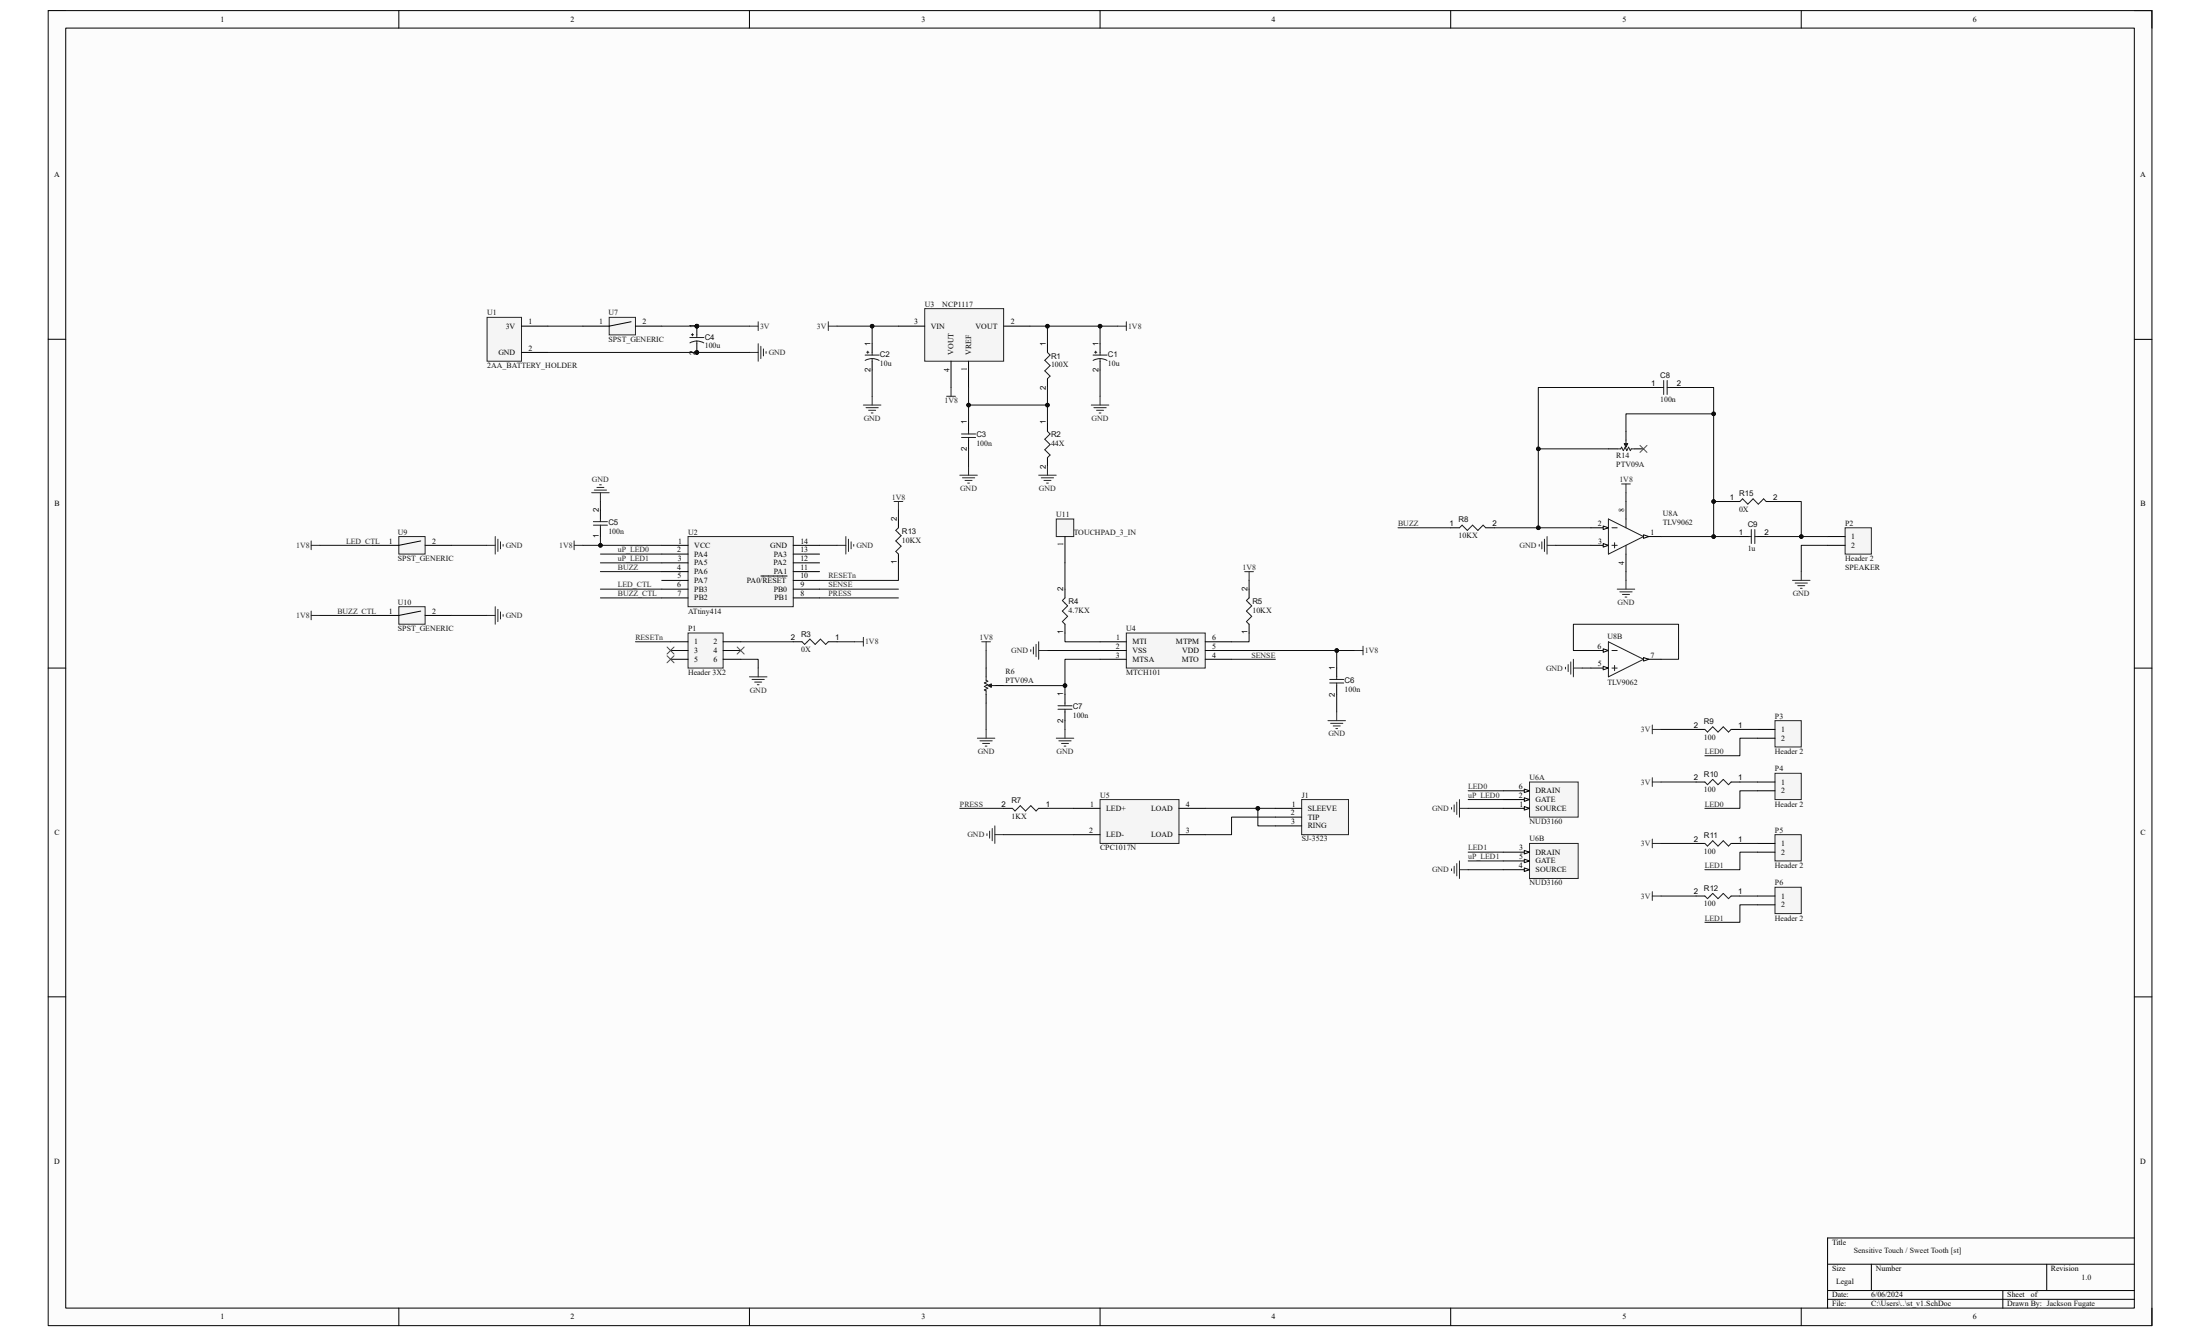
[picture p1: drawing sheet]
<svg xmlns="http://www.w3.org/2000/svg" width="356mm" height="216mm" viewBox="0 0 356 216" stroke-linecap="round" stroke-linejoin="round" font-family="sans-serif">
<path d="M7.8 1.7h340v212.5h-340z" fill-rule="evenodd" fill="#fcfcfc"/>
<path d="M7.8 1.7h340v212.5h-340z" fill="none" stroke="#000" stroke-width=".16"/>
<path d="M10.6 4.5h334.4v206.9h-334.4z" fill-rule="evenodd" fill="#fcfcfc"/>
<g fill="none" stroke="#000" stroke-width=".16">
<path d="M7.8 1.7h2.8M10.6 4.5h334.4v206.9h-334.4zM64.5 1.7v2.8M121.1 1.7v2.8M177.8 1.7v2.8M234.5 1.7v2.8M291.1 1.7v2.8M345 1.7h2.8v2.9M7.8 54.8h2.8M345 54.8h2.8M7.8 108h2.8M345 108h2.8"/>
<path d="M7.8 161.1h2.8M345 161.1h2.8M64.5 211.4v2.8M121.1 211.4v2.8M177.8 211.4v2.8M234.5 211.4v2.8M291.1 211.4v2.8M295.4 204.3h49.6M295.4 208.6h49.6M295.4 210h49.6M302.5 204.3v4.3M323.7 208.6v2.8"/>
<path d="M330.8 204.3v4.3M345 200.1h-49.6v11.3M347.8 211.4v2.8"/>
</g>
<path d="M78.7 51.3h5.6v7.1h-5.6z" fill-rule="evenodd" fill="#f5f5f5"/>
<path d="M78.7 51.3h5.6v7.1h-5.6zM121.1 57h1.4M121.1 52.7h1.4M122.5 52v1.4M122.5 55.5v2.9M123 56v1.9M123.4 56.4v1.1M123.8 56.8v.3" fill="none" stroke="#262626" stroke-width=".16"/>
<path d="M84.3 57h4.3M84.3 52.7h4.3" fill="none" stroke="#000" stroke-width=".16"/>
<path d="M149.5 49.9h12.7v8.5h-12.7z" fill-rule="evenodd" fill="#f5f5f5"/>
<g fill="none" stroke="#262626" stroke-width=".16">
<path d="M133.9 52.7h1.4M133.9 52v1.4M149.5 49.9h12.7v8.5h-12.7zM180.6 52.7h1.5M182.1 52v1.4M139.6 65.5h2.8M140 65.9h2M140.4 66.3h1.1M140.8 66.7h.3M141 64v1.5M153 64h1.4M153.7 62.6v1.4"/>
<path d="M155.1 76.8h2.9M155.6 77.2h1.9M156 77.6h1.1M156.4 78.1h.3M156.6 75.4v1.4M167.9 76.8h2.8M168.3 77.2h2M168.7 77.6h1.2M169.2 78.1h.2M169.3 75.4v1.4M176.4 65.5h2.8M176.8 65.9h2"/>
<path d="M177.2 66.3h1.2M177.7 66.7h.2M177.8 64v1.5"/>
</g>
<g fill="none" stroke="#000" stroke-width=".16">
<path d="M141 55.5v1.5M141 58.4v1.4M145.2 52.7h4.3M153.7 58.4v4.2M156.6 58.4v4.2M162.2 52.7h4.3M169.3 55.5v1.5M177.8 55.5v1.5M177.8 58.4v1.4M156.6 68.3v1.4M156.6 71.1v1.4M169.3 61.2v1.4"/>
<path d="M169.3 68.3v1.4M169.3 74v1.4"/>
</g>
<g fill="none" stroke="#1c1c1c" stroke-width=".16">
<path d="M139.8 57.4h2.3M140.1 56.9h.3M140.3 56.7v.4M141 57.9l-1.2 .3M141 57.9l1.1 .3M141 57v.4M141 57.9v.5M169.3 57l.4 .4-.8 .8 .8 .9-.8 .8 .8 .9-.4 .4M176.7 57.4h2.2M176.9 56.9h.4M177.1 56.7v.4M177.8 58l-1.1 .3"/>
<path d="M177.8 58l1.1 .3M177.8 57v.4M177.8 58v.4M155.4 70.7h2.3M155.4 70.1h2.3M156.6 69.7v.4M156.6 70.7v.4M169.3 69.7l.4 .4-.8 .9 .8 .8-.8 .9 .8 .8-.4 .5"/>
</g>
<circle cx="112.6" cy="52.7" r=".28" fill="#0e0e0e"/>
<circle cx="112.6" cy="52.7" r=".28" fill="none" stroke="#0e0e0e" stroke-width=".16"/>
<circle cx="112.6" cy="57" r=".28" fill="#0e0e0e"/>
<circle cx="112.6" cy="57" r=".28" fill="none" stroke="#0e0e0e" stroke-width=".16"/>
<path d="M112.6 52.7v1.4" fill="none" stroke="#000" stroke-width=".16"/>
<circle cx="112.6" cy="52.7" r=".28" fill="#0e0e0e"/>
<circle cx="112.6" cy="52.7" r=".28" fill="none" stroke="#0e0e0e" stroke-width=".16"/>
<path d="M112.6 55.5v1.5" fill="none" stroke="#000" stroke-width=".16"/>
<circle cx="112.6" cy="57" r=".28" fill="#0e0e0e"/>
<circle cx="112.6" cy="57" r=".28" fill="none" stroke="#0e0e0e" stroke-width=".16"/>
<path d="M111.5 54.5h2.3M111.7 54.1h.4M111.9 53.9v.4M112.6 55.1l-1.1 .3M112.6 55.1l1.2 .3M112.6 54.1v.4M112.6 55.1v.4" fill="none" stroke="#1c1c1c" stroke-width=".16"/>
<path d="M111.2 102.3h5.7v5.7h-5.7z" fill-rule="evenodd" fill="#f5f5f5"/>
<path d="M111.2 102.3h5.7v5.7h-5.7zM121.1 109.4h2.9M121.6 109.8h1.9M122 110.2h1.1M122.4 110.7h.3M122.5 108v1.4M138.1 103.7h1.5M139.6 103v1.4" fill="none" stroke="#262626" stroke-width=".16"/>
<path d="M97 82.5v1.4M97 85.3v1.4M108.4 103.7h2.8M108.4 105.1h2.8M108.4 106.5h2.8M116.9 103.7h2.8M116.9 105.1h2.8M116.9 106.5h2.8M128.2 103.7h1.4M133.9 103.7h1.4" fill="none" stroke="#000" stroke-width=".16"/>
<path d="M95.9 84.3h2.3M95.9 84.9h2.3M97 83.9v.4M97 84.9v.4M129.6 103.7l.5 .4 .8-.8 .9 .8 .8-.8 .9 .8 .4-.4" fill="none" stroke="#1c1c1c" stroke-width=".16"/>
<path d="M182.1 102.3h12.7v5.7h-12.7z" fill-rule="evenodd" fill="#f5f5f5"/>
<g fill="none" stroke="#262626" stroke-width=".16">
<path d="M201.2 92.4h1.4M201.9 92.4v1.4M166.6 105v.3M167 104.6v1.1M167.5 104.1v2M167.9 103.7v2.8M167.9 105.1h1.4M182.1 102.3h12.7v5.7h-12.7zM214.6 116.5h2.9M215.1 116.9h2M215.5 117.3h1.1M215.9 117.7h.3"/>
<path d="M216.1 115.1v1.4M218.9 105.1h1.4M220.3 104.4v1.4"/>
</g>
<g fill="none" stroke="#000" stroke-width=".16">
<path d="M172.1 95.2v1.4M201.9 95.2v1.4M159.4 108v1.4M159.4 112.2v1.4M160.8 110.8h1.4M172.1 100.9v1.4M177.8 103.7h4.3M177.8 105.1h4.3M177.8 106.5h4.3M194.8 103.7h4.3M194.8 105.1h4.3M194.8 106.5h4.3"/>
<path d="M201.9 100.9v1.4M216.1 108v1.4M216.1 110.8v1.4"/>
</g>
<path d="M172.1 96.6l-.4 .4 .9 .9-.9 .9 .9 .8-.9 .9 .4 .4M201.9 96.6l-.4 .4 .8 .9-.8 .9 .8 .8-.8 .9 .4 .4M159.4 109.4v.5l.3 .2-.6 .3 .6 .3-.6 .2 .6 .3-.6 .3 .3 .1v.6M160.2 110.8h.6M214.9 110.4h2.3M214.9 109.8h2.3M216.1 109.4v.4M216.1 110.4v.4" fill="none" stroke="#1c1c1c" stroke-width=".16"/>
<path d="M159.7 110.8l.5-.3v.6z" fill="#1c1c1c"/>
<path d="M159.7 110.8l.5-.3v.6zM171 114.6h2.3M171 114.1h2.3M172.1 113.6v.5M172.1 114.6v.4" fill="none" stroke="#1c1c1c" stroke-width=".16"/>
<path d="M158 119.3h2.8M158.4 119.7h2M158.7 103.7h1.4M159.4 103.7v1.4M159.4 117.9v1.4M170.7 119.3h2.9M171.1 119.7h2M172.1 117.9v1.4M158.8 120.1h1.2M159.2 120.6h.3M171.6 120.1h1.1M172 120.6h.3" fill="none" stroke="#262626" stroke-width=".16"/>
<path d="M172.1 112.2v1.4M172.1 115v1.5" fill="none" stroke="#000" stroke-width=".16"/>
<path d="M177.8 129.2h12.8v7.1h-12.8z" fill-rule="evenodd" fill="#f5f5f5"/>
<path d="M159.5 134.7v.3M160 134.3v1.1M160.4 133.9v2M160.8 133.5v2.8M160.8 134.9h1.4M177.8 129.2h12.8v7.1h-12.8z" fill="none" stroke="#262626" stroke-width=".16"/>
<path d="M162.2 130.6h1.4M167.9 130.6h1.4M173.6 130.6h4.2M173.6 134.9h4.2M190.6 130.6h4.2M190.6 134.9h4.2" fill="none" stroke="#000" stroke-width=".16"/>
<path d="M163.6 130.6l.5 .5 .8-.9 .9 .9 .8-.9 .9 .9 .4-.5" fill="none" stroke="#1c1c1c" stroke-width=".16"/>
<path d="M210.4 129.2h7.6v5.7h-7.6z" fill-rule="evenodd" fill="#f5f5f5"/>
<path d="M210.4 129.2h7.6v5.7h-7.6z" fill="none" stroke="#262626" stroke-width=".16"/>
<path d="M206.1 130.6h4.3M206.1 132h4.3M206.1 133.5h4.3" fill="none" stroke="#000" stroke-width=".16"/>
<path d="M286.9 116.5h4.2v4.2h-4.2z" fill-rule="evenodd" fill="#f5f5f5"/>
<path d="M286.9 116.5h4.2v4.2h-4.2z" fill="none" stroke="#262626" stroke-width=".16"/>
<path d="M284.1 117.9h2.8M284.1 119.3h2.8" fill="none" stroke="#000" stroke-width=".16"/>
<path d="M247.2 126.4h7.9v5.6h-7.9z" fill-rule="evenodd" fill="#f5f5f5"/>
<path d="M247.2 126.4h7.9v5.6h-7.9z" fill="none" stroke="#262626" stroke-width=".16"/>
<path d="M243 127.8h4.2" fill="none" stroke="#000" stroke-width=".16"/>
<path d="M246.4 127.5l.8 .3-.8 .3z" fill="#fbfbfb"/>
<path d="M243 129.2h4.2M246.4 127.5l.8 .3-.8 .3z" fill="none" stroke="#000" stroke-width=".16"/>
<path d="M246.4 128.9l.8 .3-.8 .3z" fill="#fbfbfb"/>
<path d="M243 130.6h4.2M246.4 128.9l.8 .3-.8 .3z" fill="none" stroke="#000" stroke-width=".16"/>
<path d="M246.4 130.3l.8 .3-.8 .3z" fill="#fbfbfb"/>
<path d="M246.4 130.3l.8 .3-.8 .3z" fill="none" stroke="#000" stroke-width=".16"/>
<path d="M247.2 136.3h7.9v5.7h-7.9z" fill-rule="evenodd" fill="#f5f5f5"/>
<path d="M247.2 136.3h7.9v5.7h-7.9z" fill="none" stroke="#262626" stroke-width=".16"/>
<path d="M243 137.7h4.2" fill="none" stroke="#000" stroke-width=".16"/>
<path d="M246.4 137.4l.8 .3-.8 .3z" fill="#fbfbfb"/>
<path d="M243 139.1h4.2M246.4 137.4l.8 .3-.8 .3z" fill="none" stroke="#000" stroke-width=".16"/>
<path d="M246.4 138.9l.8 .2-.8 .3z" fill="#fbfbfb"/>
<path d="M246.4 138.9l.8 .2-.8 .3zM243 140.5h4.2" fill="none" stroke="#000" stroke-width=".16"/>
<path d="M246.4 140.3l.8 .2-.8 .3z" fill="#fbfbfb"/>
<path d="M274.2 117.9h1.4M279.8 117.9h1.4M246.4 140.3l.8 .2-.8 .3z" fill="none" stroke="#000" stroke-width=".16"/>
<path d="M275.6 117.9l.4 .4 .8-.8 .9 .8 .8-.8 .9 .8 .4-.4" fill="none" stroke="#1c1c1c" stroke-width=".16"/>
<path d="M286.9 125h4.2v4.2h-4.2z" fill-rule="evenodd" fill="#f5f5f5"/>
<path d="M286.9 125h4.2v4.2h-4.2z" fill="none" stroke="#262626" stroke-width=".16"/>
<path d="M274.2 126.4h1.4M279.8 126.4h1.4M284.1 126.4h2.8M284.1 127.8h2.8" fill="none" stroke="#000" stroke-width=".16"/>
<path d="M275.6 126.4l.4 .4 .8-.8 .9 .8 .8-.8 .9 .8 .4-.4" fill="none" stroke="#1c1c1c" stroke-width=".16"/>
<path d="M286.9 134.9h4.2v4.2h-4.2z" fill-rule="evenodd" fill="#f5f5f5"/>
<path d="M286.9 134.9h4.2v4.2h-4.2z" fill="none" stroke="#262626" stroke-width=".16"/>
<path d="M274.2 136.3h1.4M279.8 136.3h1.4M284.1 136.3h2.8M284.1 137.7h2.8" fill="none" stroke="#000" stroke-width=".16"/>
<path d="M275.6 136.3l.4 .4 .8-.8 .9 .8 .8-.8 .9 .8 .4-.4" fill="none" stroke="#1c1c1c" stroke-width=".16"/>
<path d="M286.9 143.4h4.2v4.2h-4.2z" fill-rule="evenodd" fill="#f5f5f5"/>
<g fill="none" stroke="#262626" stroke-width=".16">
<path d="M144.5 81h1.4M145.2 81v1.5M267.1 117.2v1.4M267.1 117.9h1.4M234.6 130.5v.3M235 130.1v1.1M235 140v1.1M235.5 129.6v2M235.5 139.6v1.9M235.9 129.2v2.8M235.9 139.1v2.9M235.9 130.6h1.4"/>
<path d="M267.1 125.7v1.4M267.1 135.6v1.4M267.1 126.4h1.4M267.1 136.3h1.4M234.6 140.4v.3M235.9 140.5h1.4M267.1 144.1v1.4M267.1 144.8h1.4M286.9 143.4h4.2v4.2h-4.2z"/>
</g>
<path d="M145.2 83.9v1.4M145.2 89.5v1.5M274.2 144.8h1.4M279.8 144.8h1.4M284.1 144.8h2.8M284.1 146.2h2.8" fill="none" stroke="#000" stroke-width=".16"/>
<path d="M145.2 85.3l-.4 .4 .8 .9-.8 .8 .8 .9-.8 .8 .4 .4M275.6 144.8l.4 .4 .8-.8 .9 .8 .8-.8 .9 .8 .4-.4" fill="none" stroke="#1c1c1c" stroke-width=".16"/>
<path d="M111.2 86.7h17v11.3h-17z" fill-rule="evenodd" fill="#f5f5f5"/>
<g fill="none" stroke="#262626" stroke-width=".16">
<path d="M95.6 79.6h2.9M96.1 79.2h1.9M96.5 78.8h1.1M96.9 78.3h.3M97 79.6v1.4M92.8 87.4v1.4M92.8 88.1h1.4M111.2 86.7h17v11.3h-17zM135.3 88.1h1.4M136.7 86.7v2.8M137.1 87.1v2M137.6 87.6v1.1"/>
<path d="M138 88v.3"/>
</g>
<g fill="none" stroke="#000" stroke-width=".16">
<path d="M107 88.1h4.2M107 89.5h4.2M107 91h4.2M107 92.4h4.2M107 93.8h4.2M107 95.2h4.2M107 96.6h4.2M123 93.1h4.2M128.2 88.1h4.3M128.2 89.5h4.3M128.2 91h4.3M128.2 92.4h4.3"/>
<path d="M128.2 93.8h4.3M128.2 95.2h4.3M128.2 96.6h4.3"/>
</g>
<path d="M107.8 104.6l1.2 1.1M107.8 106l1.2 1.1M109 104.6l-1.2 1.1M109 106l-1.2 1.1M119.2 104.6l1.1 1.1M120.3 104.6l-1.1 1.1" fill="none" stroke="#4c4c4c" stroke-width=".16"/>
<path d="M98.5 51.3h4.2v2.8h-4.2z" fill-rule="evenodd" fill="#f5f5f5"/>
<path d="M98.5 51.3h4.2v2.8h-4.2z" fill="none" stroke="#262626" stroke-width=".16"/>
<path d="M102 52l-3.5 .7h-4.3M102.7 52.7h4.3M257.2 85.3h2.8" fill="none" stroke="#000" stroke-width=".16"/>
<path d="M259.1 85l.9 .3-.9 .3z" fill="#fbfbfb"/>
<path d="M257.2 88.1h2.8M259.1 85l.9 .3-.9 .3z" fill="none" stroke="#000" stroke-width=".16"/>
<path d="M259.1 87.8l.9 .3-.9 .3z" fill="#fbfbfb"/>
<path d="M259.1 87.8l.9 .3-.9 .3zM262.8 89.5v2.9M265.7 86.7h2.8" fill="none" stroke="#000" stroke-width=".16"/>
<path d="M265.7 86.4l.8 .3-.8 .3z" fill="#fbfbfb"/>
<path d="M262.8 81v2.9M265.7 86.4l.8 .3-.8 .3zM257.2 105.1h2.8" fill="none" stroke="#000" stroke-width=".16"/>
<path d="M260 83.9l5.7 2.8-5.7 2.8zM260.6 85.3h.8M260.6 88.1h.8M261 87.7v.9M262.8 83.9v1.4M262.8 88.1v1.4" fill="none" stroke="#1c1c1c" stroke-width=".16"/>
<path d="M259.1 104.8l.9 .3-.9 .3z" fill="#fbfbfb"/>
<path d="M257.2 108h2.8M259.1 104.8l.9 .3-.9 .3z" fill="none" stroke="#000" stroke-width=".16"/>
<path d="M259.1 107.7l.9 .3-.9 .2z" fill="#fbfbfb"/>
<path d="M259.1 107.7l.9 .3-.9 .2zM265.7 106.5h2.8" fill="none" stroke="#000" stroke-width=".16"/>
<path d="M265.7 106.3l.8 .2-.8 .3z" fill="#fbfbfb"/>
<path d="M260 72.5h1.4M262.8 69.7v1.4M264.2 72.5h1.5M234.5 85.3h1.4M240.1 85.3h1.5M265.7 106.3l.8 .2-.8 .3z" fill="none" stroke="#000" stroke-width=".16"/>
<path d="M261.4 72.5h.6l.1-.2 .3 .5 .3-.5 .3 .5 .2-.5 .3 .5 .2-.3h.5M262.8 71.1v.6M235.9 85.3l.4-.4 .9 .8 .8-.8 .9 .8 .8-.8 .4 .4M260 103.7l5.7 2.8-5.7 2.9zM260.6 105.1h.8M260.6 108h.8M261 107.5v.9" fill="none" stroke="#1c1c1c" stroke-width=".16"/>
<g fill="none" stroke="#262626" stroke-width=".16">
<path d="M262.1 78.2h1.4M262.8 78.2v1.4M248.8 88v.3M249.2 87.6v1.1M249.6 87.1v2M250.1 86.7v2.8M250.1 88.1h1.4M261.4 95.2h2.8M261.8 95.6h2M262.2 96.1h1.2M262.7 96.5h.3M262.8 93.8v1.4"/>
<path d="M253 107.8v.3M253.5 107.4v1.1M253.9 107v2M254.3 106.5v2.9M254.3 108h1.4"/>
</g>
<path d="M262.5 71.7h.6l-.3 .6z" fill="#1c1c1c"/>
<path d="M262.5 71.7h.6l-.3 .6zM268.5 62.6h.4M268.9 61.5v2.3M269.5 61.5v2.3M269.5 62.6h.4" fill="none" stroke="#1c1c1c" stroke-width=".16"/>
<path d="M265.1 72l1.1 1.1M266.2 72l-1.1 1.1" fill="none" stroke="#4c4c4c" stroke-width=".16"/>
<path d="M267.1 62.6h1.4M269.9 62.6h1.4" fill="none" stroke="#000" stroke-width=".16"/>
<path d="M298.2 85.3h4.3v4.2h-4.3z" fill-rule="evenodd" fill="#f5f5f5"/>
<path d="M289.7 93.8h2.9M290.2 94.2h1.9M290.6 94.6h1.1M291 95.1h.3M291.1 92.4v1.4M298.2 85.3h4.3v4.2h-4.3z" fill="none" stroke="#262626" stroke-width=".16"/>
<path d="M281.2 86.7h1.4M284.1 86.7h1.4M295.4 86.7h2.8M295.4 88.1h2.8" fill="none" stroke="#000" stroke-width=".16"/>
<path d="M282.6 86.7h.5M283.1 85.6v2.2M283.6 85.6v2.2M283.6 86.7h.5" fill="none" stroke="#1c1c1c" stroke-width=".16"/>
<path d="M141 52.7v2.8" fill="none" stroke="#0e0e0e" stroke-width=".16"/>
<circle cx="141" cy="52.7" r=".28" fill="#0e0e0e"/>
<g fill="none" stroke="#0e0e0e" stroke-width=".16">
<path d="M141 59.8v4.2M177.8 52.7v2.8"/>
<circle cx="141" cy="52.7" r=".28"/>
</g>
<circle cx="177.8" cy="52.7" r=".28" fill="#0e0e0e"/>
<g fill="none" stroke="#0e0e0e" stroke-width=".16">
<path d="M169.3 52.7v2.8M177.8 59.8v4.2"/>
<circle cx="177.8" cy="52.7" r=".28"/>
</g>
<circle cx="169.3" cy="52.7" r=".28" fill="#0e0e0e"/>
<g fill="none" stroke="#0e0e0e" stroke-width=".16">
<path d="M156.6 62.6v2.9h12.7"/>
<circle cx="169.3" cy="52.7" r=".28"/>
</g>
<circle cx="156.6" cy="65.5" r=".28" fill="#0e0e0e"/>
<circle cx="156.6" cy="65.5" r=".28" fill="none" stroke="#0e0e0e" stroke-width=".16"/>
<circle cx="169.3" cy="65.5" r=".28" fill="#0e0e0e"/>
<g fill="none" stroke="#0e0e0e" stroke-width=".16">
<path d="M156.6 65.5v2.8"/>
<circle cx="169.3" cy="65.5" r=".28"/>
</g>
<circle cx="156.6" cy="65.5" r=".28" fill="#0e0e0e"/>
<g fill="none" stroke="#0e0e0e" stroke-width=".16">
<path d="M156.6 72.5v2.9M119.7 106.5h2.8v1.5M119.7 103.7h8.5M135.3 103.7h2.8M169.3 105.1h8.5M216.1 105.1v2.9"/>
<circle cx="156.6" cy="65.5" r=".28"/>
</g>
<circle cx="216.1" cy="105.1" r=".28" fill="#0e0e0e"/>
<g fill="none" stroke="#0e0e0e" stroke-width=".16">
<path d="M201.9 93.8v1.4M172.1 102.3v1.4h5.7M199.1 105.1h19.8M201.9 102.3v1.4h-2.8M216.1 112.2v2.9"/>
<circle cx="216.1" cy="105.1" r=".28"/>
</g>
<circle cx="216.1" cy="105.1" r=".28" fill="#0e0e0e"/>
<g fill="none" stroke="#0e0e0e" stroke-width=".16">
<path d="M135.3 52.7h9.9"/>
<circle cx="216.1" cy="105.1" r=".28"/>
</g>
<circle cx="141" cy="52.7" r=".28" fill="#0e0e0e"/>
<g fill="none" stroke="#0e0e0e" stroke-width=".16">
<path d="M166.5 52.7h14.1"/>
<circle cx="141" cy="52.7" r=".28"/>
</g>
<circle cx="169.3" cy="52.7" r=".28" fill="#0e0e0e"/>
<circle cx="169.3" cy="52.7" r=".28" fill="none" stroke="#0e0e0e" stroke-width=".16"/>
<circle cx="177.8" cy="52.7" r=".28" fill="#0e0e0e"/>
<g fill="none" stroke="#0e0e0e" stroke-width=".16">
<path d="M169.3 62.6v5.7"/>
<circle cx="177.8" cy="52.7" r=".28"/>
</g>
<circle cx="169.3" cy="65.5" r=".28" fill="#0e0e0e"/>
<g fill="none" stroke="#0e0e0e" stroke-width=".16">
<path d="M177.8 106.5h-5.7v4.3h-9.9"/>
<circle cx="169.3" cy="65.5" r=".28"/>
</g>
<circle cx="172.1" cy="110.8" r=".28" fill="#0e0e0e"/>
<g fill="none" stroke="#0e0e0e" stroke-width=".16">
<path d="M159.4 105.1v2.9M159.4 113.6v4.3M172.1 110.8v1.4"/>
<circle cx="172.1" cy="110.8" r=".28"/>
</g>
<circle cx="172.1" cy="110.8" r=".28" fill="#0e0e0e"/>
<g fill="none" stroke="#0e0e0e" stroke-width=".16">
<path d="M172.1 116.5v1.4M162.2 134.9h11.4M169.3 130.6h4.3M194.8 130.6h11.3"/>
<circle cx="172.1" cy="110.8" r=".28"/>
</g>
<circle cx="203.3" cy="130.6" r=".28" fill="#0e0e0e"/>
<g fill="none" stroke="#0e0e0e" stroke-width=".16">
<path d="M203.3 130.6v2.9h2.8M206.1 132h-7v2.9h-4.3"/>
<circle cx="203.3" cy="130.6" r=".28"/>
</g>
<circle cx="203.3" cy="130.6" r=".28" fill="#0e0e0e"/>
<g fill="none" stroke="#0e0e0e" stroke-width=".16">
<path d="M94.2 88.1h12.8M145.2 91v2.8h-12.7M145.2 82.5v1.4M268.5 117.9h5.7M281.2 117.9h2.9M284.1 119.3h-2.9v2.8h-5.6M237.3 130.6h5.7M237.3 127.8h5.7M237.3 137.7h5.7M268.5 126.4h5.7M268.5 136.3h5.7M281.2 126.4h2.9"/>
<path d="M281.2 136.3h2.9M284.1 127.8h-2.9v2.8h-5.6M284.1 137.7h-2.9v2.8h-5.6M237.3 140.5h5.7M268.5 144.8h5.7M281.2 144.8h2.9M284.1 146.2h-2.9v2.8h-5.6"/>
<circle cx="203.3" cy="130.6" r=".28"/>
</g>
<circle cx="97.1" cy="88.1" r=".28" fill="#0e0e0e"/>
<g fill="none" stroke="#0e0e0e" stroke-width=".16">
<path d="M97 86.7v1.4"/>
<circle cx="97.1" cy="88.1" r=".28"/>
</g>
<circle cx="97.1" cy="88.1" r=".28" fill="#0e0e0e"/>
<g fill="none" stroke="#0e0e0e" stroke-width=".16">
<path d="M88.6 57h32.5M97 81v1.5M97 89.5h10M97 91h10M132.5 88.1h2.8M132.5 95.2h12.7M132.5 96.6h12.7M102.7 103.7h5.7M199.1 106.5h7M155.1 130.6h7.1M237.3 129.2h5.7M237.3 139.1h5.7"/>
<circle cx="97.1" cy="88.1" r=".28"/>
</g>
<circle cx="112.6" cy="57" r=".28" fill="#0e0e0e"/>
<g fill="none" stroke="#0e0e0e" stroke-width=".16">
<path d="M112.6 52.7h8.5"/>
<circle cx="112.6" cy="57" r=".28"/>
</g>
<circle cx="112.6" cy="52.7" r=".28" fill="#0e0e0e"/>
<g fill="none" stroke="#0e0e0e" stroke-width=".16">
<path d="M88.6 52.7h5.6M107 52.7h5.6"/>
<circle cx="112.6" cy="52.7" r=".28"/>
</g>
<circle cx="112.6" cy="52.7" r=".28" fill="#0e0e0e"/>
<g fill="none" stroke="#0e0e0e" stroke-width=".16">
<path d="M262.8 79.6v1.4M97 92.4h10M241.6 85.3h15.6M251.5 88.1h5.7M262.8 92.4v1.4M255.7 108h1.5M257.2 105.1h-2.9v-4.2h17v5.6h-2.8"/>
<circle cx="112.6" cy="52.7" r=".28"/>
</g>
<circle cx="248.7" cy="85.3" r=".28" fill="#0e0e0e"/>
<g fill="none" stroke="#0e0e0e" stroke-width=".16">
<path d="M260 72.5h-11.4v12.8M226 85.3h8.5"/>
<circle cx="248.7" cy="85.3" r=".28"/>
</g>
<circle cx="248.7" cy="72.5" r=".28" fill="#0e0e0e"/>
<circle cx="248.7" cy="72.5" r=".28" fill="none" stroke="#0e0e0e" stroke-width=".16"/>
<circle cx="248.7" cy="85.3" r=".28" fill="#0e0e0e"/>
<g fill="none" stroke="#0e0e0e" stroke-width=".16">
<path d="M262.8 69.7v-2.8h14.2v19.8h-8.5"/>
<circle cx="248.7" cy="85.3" r=".28"/>
</g>
<circle cx="277" cy="66.9" r=".28" fill="#0e0e0e"/>
<circle cx="277" cy="66.9" r=".28" fill="none" stroke="#0e0e0e" stroke-width=".16"/>
<circle cx="277" cy="81" r=".28" fill="#0e0e0e"/>
<circle cx="277" cy="81" r=".28" fill="none" stroke="#0e0e0e" stroke-width=".16"/>
<circle cx="277" cy="86.7" r=".28" fill="#0e0e0e"/>
<g fill="none" stroke="#0e0e0e" stroke-width=".16">
<path d="M271.3 62.6h5.7v4.3"/>
<circle cx="277" cy="86.7" r=".28"/>
</g>
<circle cx="277" cy="66.9" r=".28" fill="#0e0e0e"/>
<g fill="none" stroke="#0e0e0e" stroke-width=".16">
<path d="M267.1 62.6h-18.5v9.9"/>
<circle cx="277" cy="66.9" r=".28"/>
</g>
<circle cx="248.7" cy="72.5" r=".28" fill="#0e0e0e"/>
<g fill="none" stroke="#0e0e0e" stroke-width=".16">
<path d="M277 86.7h4.2"/>
<circle cx="248.7" cy="72.5" r=".28"/>
</g>
<circle cx="277" cy="86.7" r=".28" fill="#0e0e0e"/>
<g fill="none" stroke="#0e0e0e" stroke-width=".16">
<path d="M285.5 86.7h9.9"/>
<circle cx="277" cy="86.7" r=".28"/>
</g>
<circle cx="291.2" cy="86.7" r=".28" fill="#0e0e0e"/>
<g fill="none" stroke="#0e0e0e" stroke-width=".16">
<path d="M277 81h2.8M295.4 88.1h-4.3v4.3"/>
<circle cx="291.2" cy="86.7" r=".28"/>
</g>
<path d="M279.8 81h1.4M285.5 81h1.4" fill="none" stroke="#000" stroke-width=".16"/>
<path d="M281.2 81l.5-.4 .8 .9 .9-.9 .8 .9 .9-.9 .4 .4" fill="none" stroke="#1c1c1c" stroke-width=".16"/>
<circle cx="277" cy="81" r=".28" fill="#0e0e0e"/>
<g fill="none" stroke="#0e0e0e" stroke-width=".16">
<path d="M286.9 81h4.2v5.7"/>
<circle cx="277" cy="81" r=".28"/>
</g>
<circle cx="291.2" cy="86.7" r=".28" fill="#0e0e0e"/>
<circle cx="291.2" cy="86.7" r=".28" fill="none" stroke="#0e0e0e" stroke-width=".16"/>
<path d="M64.5 86.7h4.2v2.8h-4.2z" fill-rule="evenodd" fill="#f5f5f5"/>
<path d="M64.5 86.7h4.2v2.8h-4.2z" fill="none" stroke="#262626" stroke-width=".16"/>
<path d="M68 87.4l-3.5 .7h-4.3M68.7 88.1h4.3" fill="none" stroke="#000" stroke-width=".16"/>
<path d="M64.5 98h4.2v2.9h-4.2z" fill-rule="evenodd" fill="#f5f5f5"/>
<g fill="none" stroke="#262626" stroke-width=".16">
<path d="M50.3 87.4v1.4M50.3 98.8v1.4M50.3 88.1h1.4M50.3 99.5h1.4M64.5 98h4.2v2.9h-4.2zM78.6 88.1h1.4M78.6 99.5h1.4M80 86.7v2.8M80 98v2.9M80.5 87.1v2M80.5 98.5v2M80.9 87.6v1.1"/>
<path d="M80.9 98.9v1.1M81.3 88v.3M81.3 99.3v.3"/>
</g>
<path d="M68 98.8l-3.5 .7h-4.3M68.7 99.5h4.3" fill="none" stroke="#000" stroke-width=".16"/>
<path d="M51.7 88.1h8.5M51.7 99.5h8.5M73 88.1h5.6M73 99.5h5.6M97 96.6h10M97 95.2h10M172.1 91v4.2" fill="none" stroke="#0e0e0e" stroke-width=".16"/>
<path d="M170.7 83.9h2.9v2.8h-2.9z" fill-rule="evenodd" fill="#f5f5f5"/>
<path d="M170.7 83.9h2.9v2.8h-2.9z" fill="none" stroke="#262626" stroke-width=".16"/>
<path d="M172.1 86.7v4.3" fill="none" stroke="#000" stroke-width=".16"/>
<g font-size="1.3">
<text x="35.6" y="3.5">1</text>
<text x="92.2" y="3.5">2</text>
<text x="148.9" y="3.5">3</text>
<text x="205.5" y="3.5">4</text>
<text x="262.3" y="3.5">5</text>
<text x="318.9" y="3.5">6</text>
<text x="8.8" y="28.7">A</text>
<text x="345.9" y="28.7">A</text>
<text x="81.7" y="53.1">3V</text>
<text x="85.4" y="52.4">1</text>
<text x="96.9" y="52.4">1</text>
<text x="103.8" y="52.4">2</text>
<text x="112.3" y="53" transform="rotate(-90 112.3 53)">1</text>
<text x="147.8" y="52.4">3</text>
<text x="150.5" y="53.1">VIN</text>
<text x="157.7" y="53.1">VOUT</text>
<text x="163.4" y="52.4">2</text>
<text x="80.6" y="57.4">GND</text>
<text x="85.4" y="56.6">2</text>
<text x="112.3" y="57.3" transform="rotate(-90 112.3 57.3)">2</text>
<text x="140.7" y="55.8" transform="rotate(-90 140.7 55.8)">1</text>
<text x="154.1" y="57.4" transform="rotate(-90 154.1 57.4)">VOUT</text>
<text x="156.3" y="60" transform="rotate(-90 156.3 60)">1</text>
<text x="157" y="57.4" transform="rotate(-90 157 57.4)">VREF</text>
<text x="169" y="55.8" transform="rotate(-90 169 55.8)">1</text>
<text x="177.5" y="55.8" transform="rotate(-90 177.5 55.8)">1</text>
<text x="140.7" y="60.2" transform="rotate(-90 140.7 60.2)">2</text>
<text x="153.5" y="60.1" transform="rotate(-90 153.5 60.1)">4</text>
<text x="169" y="63" transform="rotate(-90 169 63)">2</text>
<text x="177.5" y="60.2" transform="rotate(-90 177.5 60.2)">2</text>
<text x="266.9" y="62.3">1</text>
<text x="271" y="62.3">2</text>
<text x="156.3" y="68.6" transform="rotate(-90 156.3 68.6)">1</text>
<text x="169" y="68.6" transform="rotate(-90 169 68.6)">1</text>
<text x="156.3" y="72.9" transform="rotate(-90 156.3 72.9)">2</text>
<text x="169" y="75.7" transform="rotate(-90 169 75.7)">2</text>
<text x="8.8" y="81.8">B</text>
<text x="96.8" y="82.7" transform="rotate(-90 96.8 82.7)">2</text>
<text x="262.5" y="82.7" transform="rotate(-90 262.5 82.7)">8</text>
<text x="279.6" y="80.7">1</text>
<text x="286.6" y="80.7">2</text>
<text x="346" y="81.8">B</text>
<text x="62.9" y="87.8">1</text>
<text x="69.8" y="87.8">2</text>
<text x="96.8" y="86.9" transform="rotate(-90 96.8 86.9)">1</text>
<text x="109.5" y="89.2">2</text>
<text x="109.6" y="87.8">1</text>
<text x="112.2" y="88.5">VCC</text>
<text x="112.2" y="90">PA4</text>
<text x="124.5" y="88.5">GND</text>
<text x="125.1" y="90">PA3</text>
<text x="129.4" y="89.2">13</text>
<text x="129.4" y="87.8">14</text>
<text x="144.9" y="84.2" transform="rotate(-90 144.9 84.2)">2</text>
<text x="171.9" y="88.3" transform="rotate(-90 171.9 88.3)">1</text>
<text x="234.3" y="85">1</text>
<text x="241.3" y="85">2</text>
<text x="258.3" y="85">2</text>
<text x="258.3" y="87.8">3</text>
<text x="266.8" y="86.4">1</text>
<text x="281.1" y="86.4">1</text>
<text x="285.2" y="86.4">2</text>
<text x="299.2" y="87.1">1</text>
<text x="299.2" y="88.5">2</text>
<text x="109.5" y="92.1">4</text>
<text x="109.5" y="94.9">6</text>
<text x="109.5" y="93.5">5</text>
<text x="109.6" y="90.7">3</text>
<text x="112.2" y="91.4">PA5</text>
<text x="112.2" y="92.8">PA6</text>
<text x="112.2" y="94.2">PA7</text>
<text x="112.2" y="95.6">PB3</text>
<text x="120.7" y="94.2">PA0/RESET</text>
<text x="125" y="91.4">PA2</text>
<text x="125.1" y="95.6">PB0</text>
<text x="125.1" y="92.8">PA1</text>
<text x="129.4" y="94.9">9</text>
<text x="129.4" y="93.5">10</text>
<text x="129.4" y="92.1">11</text>
<text x="129.4" y="90.7">12</text>
<text x="144.9" y="91.1" transform="rotate(-90 144.9 91.1)">1</text>
<text x="171.9" y="95.5" transform="rotate(-90 171.9 95.5)">2</text>
<text x="201.6" y="95.5" transform="rotate(-90 201.6 95.5)">2</text>
<text x="262.5" y="91.3" transform="rotate(-90 262.5 91.3)">4</text>
<text x="62.9" y="99.1">1</text>
<text x="69.8" y="99.1">2</text>
<text x="109.5" y="96.3">7</text>
<text x="112.2" y="97">PB2</text>
<text x="125.2" y="97">PB1</text>
<text x="129.4" y="96.3">8</text>
<text x="112.2" y="104.1">1</text>
<text x="112.2" y="105.5">3</text>
<text x="112.2" y="106.9">5</text>
<text x="115.3" y="104.1">2</text>
<text x="115.3" y="105.5">4</text>
<text x="115.3" y="106.9">6</text>
<text x="127.8" y="103.4">2</text>
<text x="135" y="103.4">1</text>
<text x="171.9" y="102.5" transform="rotate(-90 171.9 102.5)">1</text>
<text x="180.3" y="104.8">2</text>
<text x="180.4" y="106.3">3</text>
<text x="180.4" y="103.4">1</text>
<text x="183" y="104.1">MTI</text>
<text x="183" y="105.5">VSS</text>
<text x="183" y="106.9">MTSA</text>
<text x="190.1" y="104.1">MTPM</text>
<text x="191" y="106.9">MTO</text>
<text x="191.1" y="105.5">VDD</text>
<text x="195.9" y="106.3">4</text>
<text x="195.9" y="104.8">5</text>
<text x="195.9" y="103.4">6</text>
<text x="201.6" y="102.5" transform="rotate(-90 201.6 102.5)">1</text>
<text x="258.2" y="104.8">6</text>
<text x="258.3" y="107.7">5</text>
<text x="266.8" y="106.3">7</text>
<text x="171.9" y="112.5" transform="rotate(-90 171.9 112.5)">1</text>
<text x="215.8" y="112.6" transform="rotate(-90 215.8 112.6)">2</text>
<text x="215.8" y="108.2" transform="rotate(-90 215.8 108.2)">1</text>
<text x="171.9" y="116.8" transform="rotate(-90 171.9 116.8)">2</text>
<text x="273.8" y="117.6">2</text>
<text x="281" y="117.6">1</text>
<text x="287.9" y="118.3">1</text>
<text x="287.9" y="119.7">2</text>
<text x="161.9" y="130.3">2</text>
<text x="169" y="130.3">1</text>
<text x="176.2" y="130.3">1</text>
<text x="178.8" y="131">LED+</text>
<text x="186.1" y="131">LOAD</text>
<text x="191.7" y="130.3">4</text>
<text x="208.7" y="131.7">2</text>
<text x="208.8" y="130.3">1</text>
<text x="211.4" y="131">SLEEVE</text>
<text x="245.5" y="127.5">6</text>
<text x="245.5" y="128.9">2</text>
<text x="245.6" y="130.3">1</text>
<text x="248.2" y="128.2">DRAIN</text>
<text x="248.2" y="129.6">GATE</text>
<text x="248.2" y="131">SOURCE</text>
<text x="273.8" y="126.1">2</text>
<text x="281" y="126.1">1</text>
<text x="287.9" y="126.8">1</text>
<text x="287.9" y="128.2">2</text>
<text x="8.8" y="134.9">C</text>
<text x="176.1" y="134.6">2</text>
<text x="178.8" y="135.3">LED-</text>
<text x="186.1" y="135.3">LOAD</text>
<text x="191.7" y="134.6">3</text>
<text x="208.7" y="133.2">3</text>
<text x="211.4" y="132.5">TIP</text>
<text x="211.4" y="133.9">RING</text>
<text x="245.6" y="137.4">3</text>
<text x="273.8" y="136">2</text>
<text x="281" y="136">1</text>
<text x="287.9" y="136.7">1</text>
<text x="346" y="134.9">C</text>
<text x="245.5" y="140.3">4</text>
<text x="245.5" y="138.8">5</text>
<text x="248.2" y="138.1">DRAIN</text>
<text x="248.2" y="139.5">GATE</text>
<text x="248.2" y="141">SOURCE</text>
<text x="287.9" y="138.1">2</text>
<text x="273.8" y="144.5">2</text>
<text x="281" y="144.5">1</text>
<text x="287.9" y="145.2">1</text>
<text x="287.9" y="146.6">2</text>
<text x="8.8" y="188">D</text>
<text x="345.9" y="188">D</text>
<text x="296.1" y="201.2">Title</text>
<text x="296.1" y="205.4">Size</text>
<text x="296.1" y="209.7">Date:</text>
<text x="296.8" y="207.6">Legal</text>
<text x="302.5" y="209.7">6/06/2024</text>
<text x="303.2" y="205.4">Number</text>
<text x="324.4" y="209.7">Sheet</text>
<text x="328.2" y="209.7">of</text>
<text x="331.5" y="205.4">Revision</text>
<text x="35.6" y="213.2">1</text>
<text x="92.2" y="213.2">2</text>
<text x="148.9" y="213.2">3</text>
<text x="205.5" y="213.2">4</text>
<text x="262.3" y="213.2">5</text>
<text x="296.1" y="211.1">File:</text>
<text x="302.5" y="211.1">C:\Users\..\st_v1.SchDoc</text>
<text x="318.9" y="213.2">6</text>
<text x="324.4" y="211.1">Drawn By: Jackson Fugate</text>
</g>
<g font-size="1.3" fill="#0e0e0e">
<text x="78.7" y="51">U1</text>
<text x="98.3" y="51">U7</text>
<text x="149.5" y="49.6">U3</text>
<text x="152.3" y="49.6">NCP1117</text>
<text x="78.7" y="59.5">2AA_BATTERY_HOLDER</text>
<text x="98.3" y="55.2">SPST_GENERIC</text>
<text x="113.9" y="56.3">100u</text>
<text x="113.9" y="54.9">C4</text>
<text x="142.2" y="59.1">10u</text>
<text x="142.2" y="57.7">C2</text>
<text x="169.9" y="59.4">100X</text>
<text x="169.9" y="58">R1</text>
<text x="179.1" y="59.1">10u</text>
<text x="179.1" y="57.7">C1</text>
<text x="268.4" y="65">100n</text>
<text x="268.4" y="61">C8</text>
<text x="157.8" y="70.7">C3</text>
<text x="169.9" y="70.7">R2</text>
<text x="157.8" y="72.1">100n</text>
<text x="169.9" y="72.1">44X</text>
<text x="261.2" y="74.1">R14</text>
<text x="261.2" y="75.5">PTV09A</text>
<text x="170.7" y="83.6">U11</text>
<text x="268.8" y="83.4">U8A</text>
<text x="281.1" y="82.7">0X</text>
<text x="281.1" y="80.2">R15</text>
<text x="64.3" y="86.4">U9</text>
<text x="98.3" y="86.3">100n</text>
<text x="98.3" y="84.9">C5</text>
<text x="111.2" y="86.4">U2</text>
<text x="145.8" y="87.7">10KX</text>
<text x="145.8" y="86.3">R13</text>
<text x="173.6" y="86.4">TOUCHPAD_3_IN</text>
<text x="235.8" y="87">10KX</text>
<text x="235.8" y="84.4">R8</text>
<text x="268.8" y="84.8">TLV9062</text>
<text x="282.5" y="89.1">1u</text>
<text x="282.5" y="85.1">C9</text>
<text x="298.2" y="85">P2</text>
<text x="64.3" y="90.7">SPST_GENERIC</text>
<text x="298.2" y="90.7">Header 2</text>
<text x="298.2" y="92.1">SPEAKER</text>
<text x="64.3" y="97.7">U10</text>
<text x="64.3" y="102">SPST_GENERIC</text>
<text x="111.2" y="102">P1</text>
<text x="111.2" y="99.1">ATtiny414</text>
<text x="172.7" y="99">4.7KX</text>
<text x="172.7" y="97.6">R4</text>
<text x="182" y="102">U4</text>
<text x="202.4" y="99">10KX</text>
<text x="202.4" y="97.6">R5</text>
<text x="129.5" y="105.4">0X</text>
<text x="129.5" y="102.9">R3</text>
<text x="259.8" y="103.3">U8B</text>
<text x="111.2" y="109.1">Header 3X2</text>
<text x="162.5" y="108.9">R6</text>
<text x="162.5" y="110.4">PTV09A</text>
<text x="182" y="109.1">MTCH101</text>
<text x="217.3" y="111.8">100n</text>
<text x="217.3" y="110.4">C6</text>
<text x="259.8" y="110.6">TLV9062</text>
<text x="173.4" y="116">100n</text>
<text x="173.4" y="114.6">C7</text>
<text x="275.4" y="119.5">100</text>
<text x="275.4" y="117">R9</text>
<text x="286.9" y="116.2">P3</text>
<text x="275.4" y="125.5">R10</text>
<text x="286.9" y="121.8">Header 2</text>
<text x="286.9" y="124.7">P4</text>
<text x="163.5" y="129.8">R7</text>
<text x="177.8" y="128.9">U5</text>
<text x="210.4" y="128.9">J1</text>
<text x="247.2" y="126.1">U6A</text>
<text x="275.4" y="128.1">100</text>
<text x="286.9" y="130.3">Header 2</text>
<text x="163.5" y="132.3">1KX</text>
<text x="177.8" y="137.4">CPC1017N</text>
<text x="210.4" y="136">SJ-3523</text>
<text x="247.2" y="133.2">NUD3160</text>
<text x="247.2" y="136">U6B</text>
<text x="275.4" y="138">100</text>
<text x="275.4" y="135.4">R11</text>
<text x="286.9" y="134.6">P5</text>
<text x="247.2" y="143.1">NUD3160</text>
<text x="275.4" y="143.9">R12</text>
<text x="286.9" y="140.3">Header 2</text>
<text x="286.9" y="143.1">P6</text>
<text x="275.4" y="146.5">100</text>
<text x="286.9" y="148.8">Header 2</text>
<text x="299.6" y="202.6">Sensitive Touch / Sweet Tooth [st]</text>
<text x="336.5" y="206.8">1.0</text>
</g>
<g font-size="1.3" fill="#262626">
<text x="122.9" y="53.1">3V</text>
<text x="132" y="53.1">3V</text>
<text x="182.3" y="53.1">1V8</text>
<text x="124.2" y="57.4">GND</text>
<text x="152.7" y="65.2">1V8</text>
<text x="139.6" y="68">GND</text>
<text x="176.4" y="68">GND</text>
<text x="95.7" y="77.9">GND</text>
<text x="261.7" y="77.9">1V8</text>
<text x="144.1" y="80.7">1V8</text>
<text x="155.2" y="79.3">GND</text>
<text x="167.9" y="79.3">GND</text>
<text x="47.9" y="88.5">1V8</text>
<text x="56" y="87.8">LED_CTL</text>
<text x="81.7" y="88.5">GND</text>
<text x="90.4" y="88.5">1V8</text>
<text x="99.9" y="89.2">uP_LED0</text>
<text x="138.4" y="88.5">GND</text>
<text x="226" y="85">BUZZ</text>
<text x="245.6" y="88.5">GND</text>
<text x="99.9" y="90.7">uP_LED1</text>
<text x="99.9" y="92.1">BUZZ</text>
<text x="99.9" y="94.9">LED_CTL</text>
<text x="133.9" y="93.5">RESETn</text>
<text x="133.9" y="94.9">SENSE</text>
<text x="200.8" y="92.1">1V8</text>
<text x="47.9" y="99.9">1V8</text>
<text x="54.5" y="99.1">BUZZ_CTL</text>
<text x="81.7" y="99.9">GND</text>
<text x="99.9" y="96.3">BUZZ_CTL</text>
<text x="133.9" y="96.3">PRESS</text>
<text x="261.5" y="97.7">GND</text>
<text x="289.8" y="96.3">GND</text>
<text x="102.7" y="103.4">RESETn</text>
<text x="139.8" y="104.1">1V8</text>
<text x="158.3" y="103.4">1V8</text>
<text x="163.4" y="105.5">GND</text>
<text x="202.3" y="106.3">SENSE</text>
<text x="220.6" y="105.5">1V8</text>
<text x="121.2" y="111.9">GND</text>
<text x="249.9" y="108.4">GND</text>
<text x="214.7" y="119">GND</text>
<text x="265.2" y="118.3">3V</text>
<text x="158" y="121.8">GND</text>
<text x="170.8" y="121.8">GND</text>
<text x="275.5" y="121.8">LED0</text>
<text x="155.2" y="130.3">PRESS</text>
<text x="231.5" y="131">GND</text>
<text x="237.3" y="127.5">LED0</text>
<text x="237.3" y="128.9">uP_LED0</text>
<text x="265.2" y="126.8">3V</text>
<text x="275.5" y="130.3">LED0</text>
<text x="156.4" y="135.3">GND</text>
<text x="237.3" y="137.4">LED1</text>
<text x="265.2" y="136.7">3V</text>
<text x="231.5" y="141">GND</text>
<text x="237.3" y="138.8">uP_LED1</text>
<text x="275.5" y="140.3">LED1</text>
<text x="265.2" y="145.2">3V</text>
<text x="275.5" y="148.8">LED1</text>
</g>
</svg>
